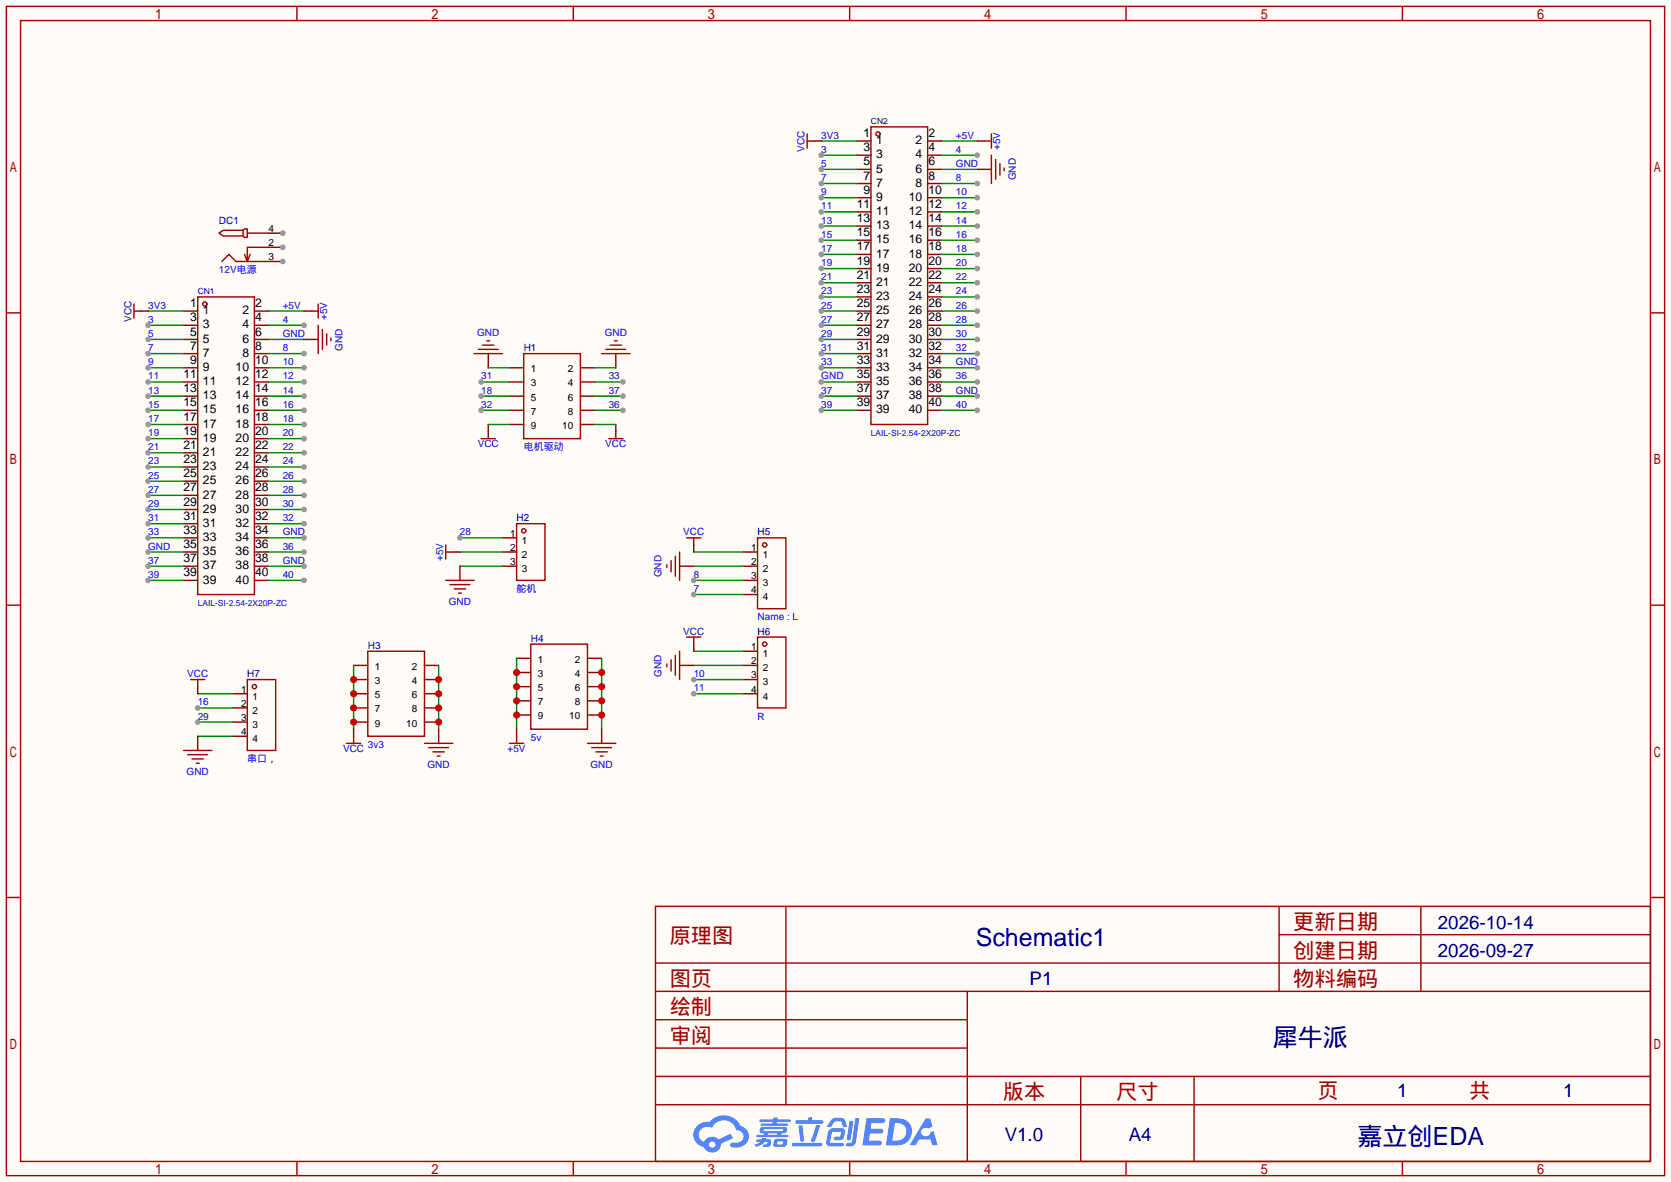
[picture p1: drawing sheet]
<svg xmlns="http://www.w3.org/2000/svg" width="299mm" height="212mm" viewBox="0 0 299 212" stroke-linecap="round" stroke-linejoin="round" font-family="sans-serif">
<path d="M0 0h299.5v211.8h-299.5z" fill="#fffcf7"/>
<g fill="none" stroke="#a10000" stroke-width=".25">
<path d="M1.1 1.1h297.2v209.6h-297.2zM3.7 3.7h292.1v204.5h-292.1zM53.2 1.1v2.6M102.7 1.1v2.6M152.3 1.1v2.6M201.8 1.1v2.6M251.3 1.1v2.6M1.1 56.1h2.6M295.8 56.1h2.5M1.1 108.5h2.6M295.8 108.5h2.5M1.1 160.8h2.6"/>
<path d="M117.5 162.4h178.3v45.8h-178.3zM117.5 177.7h178.3M117.5 172.6h178.3M140.8 162.4v35.6M173.4 177.7v30.5M229.2 162.4v15.3M229.2 167.5h66.6M254.6 162.4v15.3M295.8 160.8h2.5M117.5 182.8h55.9M117.5 198h178.3M117.5 192.9h178.3"/>
<path d="M117.5 187.8h55.9M193.7 192.9v15.3M214 192.9v15.3M53.2 208.2v2.5M102.7 208.2v2.5M152.3 208.2v2.5M201.8 208.2v2.5M251.3 208.2v2.5"/>
</g>
<g fill="#5487ff">
<path d="M155.3 200.4h2.1a.97 .97 0 0 1 1.3 .4 .53 .53 0 0 1-.7 .5h-1.8l-.2 1h1.9a.43 .43 0 0 1 .4 .5 .43 .43 0 0 1-.5 .3h-1.9l-.2 1.3h1.7a.45 .45 0 0 1 .6 .2 .45 .45 0 0 1-.2 .6l-3.2 .1z"/>
<path d="M165.9 200.5h.8l.4 1.4-.7 .4a.82 .82 0 0 0-1.2 .1 .82 .82 0 0 0 .1 1.1 .82 .82 0 0 0 1.2 0l.2-.5 .6-.3 .7 2.5h-.9l-.3-1h-2.1l-.6 1h-1.1z"/>
<path d="M152.2 200.9h.8l-.5 3.2a.36 .36 0 0 1-.4 .3 .36 .36 0 0 1-.3-.4z"/>
<path d="M153.3 200.4h.7l-.6 4.3a1.13 1.13 0 0 1-1.8 .6l.2-.4 .7-.1 .2-.2z"/>
<path d="M149 200.7l.6-.4h1a.77 .77 0 0 1 .9 .6l.3 .9-.2 .2h-.5l-.4-1h-.9a1.3 1.3 0 0 0-.8 .9l-.6 .1-.2-.2z"/>
<path d="M148.6 202.5l.5-.3h1.7a.66 .66 0 0 1 .6 .9l-.1 .4a.81 .81 0 0 1-.9 .9h-.7a.32 .32 0 0 1-.3-.4 .32 .32 0 0 1 .4-.3h.7l.3-.9-1.7 .1-.3 1.9h2.1a.32 .32 0 0 1 .4 .4 .32 .32 0 0 1-.4 .3l-2.3-.1-.5-.3v-.5z"/>
<path d="M142 204.8h5a.33 .33 0 0 1 .3 .4 .33 .33 0 0 1-.3 .3h-4.9l-.2-.2z"/>
<path d="M146.3 201.6h.7l-1 2.9a.36 .36 0 0 1-.4 .2 .36 .36 0 0 1-.3-.3z"/>
<path d="M143.1 201.7h.7l.3 2.6a.34 .34 0 0 1-.3 .3 .34 .34 0 0 1-.4-.2z"/>
<path d="M142.6 200.8h2.2l.1-.4 .1-.2h.6l-.1 .6h1.8a.32 .32 0 0 1 .3 .3 .32 .32 0 0 1-.4 .3h-4.5l-.1-.1z"/>
<path d="M135.6 204.2h.9l.1-.2 .7-.1-.1 .3h.9a.82 .82 0 0 1-.6 1.3h-.7v-.4l.7-.1v-.3h-.5l-.5 .4-1 .4-.2-.4 1-.4h-.8z"/>
<path d="M136.1 200.6h2.5v-.3h.8l-.1 .3h2.2l.2 .3-.2 .2h-2.3v.3h1.8l.2 .2-.2 .2h-4.5l-.2-.2 .1-.2h2l.1-.3h-2.3l-.1-.2z"/>
<path d="M159.5 200.4l-.7 4.9h1.6a2.47 2.47 0 0 0 2.9-1.7 2.47 2.47 0 0 0-1.4-3zM160.4 201.3a1.61 1.61 0 0 1 2 1.4 1.61 1.61 0 0 1-1.8 1.7h-.7z"/>
<path d="M136.3 202.2a.55 .55 0 0 0-.2 .7 .55 .55 0 0 0 .7 .2l.1 .3h-1.3v.4h5.5l.2-.2-.2-.2h-1.2l.2-.3a.7 .7 0 0 0 .8-.2 .7 .7 0 0 0 0-.9h-4.1zM136.9 202.4h3.3l.2 .1-.2 .2h-3.2l-.2-.1zM137.6 203.1h1.7l-.2 .3h-1.4z"/>
<path d="M138.8 204.3a1.05 1.05 0 0 0-.1 1.2 2.91 2.91 0 0 0 2.2-.2 .98 .98 0 0 0 0-1.2h-1.6zM139.4 204.6l.8-.1 .1 .1v.3l-.2 .2h-.8z"/>
<path d="M125 201.7a2.23 2.23 0 0 0-.7 2.3 2.23 2.23 0 0 0 1.8 1.6 1.58 1.58 0 0 0 1.8 .9 1.58 1.58 0 0 0 1.3-1.5l2.2-1-.5-.8-2.1 1a1.65 1.65 0 0 0-2.6 .5 1.45 1.45 0 0 1-.8-2 1.45 1.45 0 0 1 2-.7l.2 .1a2.3 2.3 0 0 1 2.3-1.3 2.3 2.3 0 0 1 2.1 1.7 1.12 1.12 0 0 1 1.2 1.1 1.12 1.12 0 0 1-1.1 1.2h-.7a.45 .45 0 0 0-.6 .3 .45 .45 0 0 0 .5 .6 2.26 2.26 0 0 0 2.9-2.5 2.04 2.04 0 0 0-1.5-1.4 3.3 3.3 0 0 0-5.5-.7l-1.2 .1zM127.1 205.2a.57 .57 0 0 1 1.1 0 .57 .57 0 0 1-1.1 0z"/>
</g>
<path d="M48.1 46.9h2.6" fill="none" stroke="#870000" stroke-width=".25"/>
<circle cx="50.7" cy="46.9" r=".51" fill="#999"/>
<path d="M48.1 41.8h2.6" fill="none" stroke="#870000" stroke-width=".25"/>
<circle cx="50.7" cy="41.8" r=".51" fill="#999"/>
<path d="M48.1 44.3h2.6" fill="none" stroke="#870000" stroke-width=".25"/>
<circle cx="50.7" cy="44.3" r=".51" fill="#999"/>
<path d="M39.2 41.8l.8-.5h3.6v1h-3.6zM39.8 46.9l1.2-1.3 1.3 1.3h5.8M43.6 41.3l.2-.3h.5v1.5h-.5l-.2-.2M44.3 41.8h3.8M44.8 45.6l-.5 1.3M48.1 44.3h-3.8v2.6l-.5-1.3M93.9 63.4h10.1v15.2h-10.1z" fill="none" stroke="#a10000" stroke-width=".25"/>
<path d="M91.3 65.9h2.6M91.3 68.5h2.6M91.3 71h2.6M91.3 73.5h2.6M91.3 76.1h2.6M104 65.9h2.6M104 68.5h2.6M104 71h2.6M104 73.5h2.6M104 76.1h2.6" fill="none" stroke="#870000" stroke-width=".25"/>
<path d="M86.2 68.5h5.1" fill="none" stroke="#008700" stroke-width=".25"/>
<circle cx="86.2" cy="68.5" r=".51" fill="#999"/>
<path d="M86.2 71h5.1" fill="none" stroke="#008700" stroke-width=".25"/>
<circle cx="86.2" cy="71" r=".51" fill="#999"/>
<path d="M86.2 73.5h5.1" fill="none" stroke="#008700" stroke-width=".25"/>
<circle cx="86.2" cy="73.5" r=".51" fill="#999"/>
<path d="M106.6 73.5h5" fill="none" stroke="#008700" stroke-width=".25"/>
<circle cx="111.6" cy="73.5" r=".51" fill="#999"/>
<path d="M106.6 71h5" fill="none" stroke="#008700" stroke-width=".25"/>
<circle cx="111.6" cy="71" r=".51" fill="#999"/>
<path d="M106.6 68.5h5" fill="none" stroke="#008700" stroke-width=".25"/>
<circle cx="111.6" cy="68.5" r=".51" fill="#999"/>
<path d="M87.5 63.4v2.5M87.5 76.1v1.2M110.4 63.4v2.5M110.4 76.1v1.2M90 96.4h2.6M90 98.9h2.6M90 101.5h2.6" fill="none" stroke="#870000" stroke-width=".25"/>
<g fill="none" stroke="#a10000" stroke-width=".25">
<path d="M85 63.4h5M85.7 62.6h3.6M86.2 78.6h2.6M86.5 61.8h2M87.2 61.1h.6M87.5 77.3v1.3M107.8 63.4h5.1M108.6 62.6h3.5M109.1 78.6h2.5M109.3 61.8h2.1M110.1 61.1h.5M110.4 77.3v1.3"/>
<path d="M92.6 93.9h5.1v10.1h-5.1z"/>
<circle cx="93.9" cy="95.1" r=".38"/>
</g>
<path d="M87.5 65.9h3.8M87.5 76.1h3.8M106.6 65.9h3.8M106.6 76.1h3.8M82.4 96.4h7.6" fill="none" stroke="#008700" stroke-width=".25"/>
<circle cx="82.4" cy="96.4" r=".51" fill="#999"/>
<path d="M82.4 98.9h7.6M78.6 119.3v11.4M82.4 101.5h7.6" fill="none" stroke="#008700" stroke-width=".25"/>
<path d="M81.2 98.9h1.2M63.4 119.3h2.5M76.1 119.3h2.5M82.4 101.5v2.5M63.4 121.8h2.5M63.4 124.3h2.5M63.4 126.9h2.5M63.4 129.4h2.5M76.1 121.8h2.5M76.1 124.3h2.5M76.1 126.9h2.5M76.1 129.4h2.5" fill="none" stroke="#870000" stroke-width=".25"/>
<path d="M79.9 97.7v2.5M79.9 98.9h1.3M65.9 116.7h10.2v15.3h-10.2zM79.9 104h5.1M80.6 104.8h3.6M81.4 105.5h2M82.2 106.3h.5" fill="none" stroke="#a10000" stroke-width=".25"/>
<g fill="#c00">
<circle cx="78.6" cy="121.8" r=".63"/>
<circle cx="78.6" cy="124.3" r=".63"/>
<circle cx="78.6" cy="126.9" r=".63"/>
<circle cx="78.6" cy="129.4" r=".63"/>
</g>
<path d="M63.4 119.3v11.4" fill="none" stroke="#008700" stroke-width=".25"/>
<g fill="#c00">
<circle cx="63.4" cy="121.8" r=".63"/>
<circle cx="63.4" cy="124.3" r=".63"/>
<circle cx="63.4" cy="126.9" r=".63"/>
<circle cx="63.4" cy="129.4" r=".63"/>
</g>
<path d="M92.6 118h2.5M105.3 118h2.5M63.4 130.7v1.3M78.6 130.7v2.5M92.6 120.5h2.5M92.6 123.1h2.5M92.6 125.6h2.5M92.6 128.1h2.5M105.3 120.5h2.5M105.3 123.1h2.5M105.3 125.6h2.5M105.3 128.1h2.5" fill="none" stroke="#870000" stroke-width=".25"/>
<path d="M95.1 115.4h10.2v15.3h-10.2zM62.1 133.2h2.5M63.4 132v1.2M76.1 133.2h5.1M76.8 134h3.6M77.6 134.7h2M78.4 135.5h.5" fill="none" stroke="#a10000" stroke-width=".25"/>
<path d="M107.8 118v12.7" fill="none" stroke="#008700" stroke-width=".25"/>
<g fill="#c00">
<circle cx="107.8" cy="120.5" r=".63"/>
<circle cx="107.8" cy="123.1" r=".63"/>
<circle cx="107.8" cy="125.6" r=".63"/>
<circle cx="107.8" cy="128.1" r=".63"/>
</g>
<path d="M92.6 118v12.7" fill="none" stroke="#008700" stroke-width=".25"/>
<g fill="#c00">
<circle cx="92.6" cy="120.5" r=".63"/>
<circle cx="92.6" cy="123.1" r=".63"/>
<circle cx="92.6" cy="125.6" r=".63"/>
<circle cx="92.6" cy="128.1" r=".63"/>
</g>
<path d="M133.2 98.9h2.6M133.2 101.5h2.6M133.2 104h2.6M133.2 106.6h2.6M133.2 116.7h2.6M133.2 119.3h2.6M92.6 130.7v1.3M107.8 130.7v2.5M133.2 121.8h2.6M133.2 124.3h2.6" fill="none" stroke="#870000" stroke-width=".25"/>
<g fill="none" stroke="#a10000" stroke-width=".25">
<path d="M135.8 96.4h5v12.7h-5zM135.8 114.2h5v12.7h-5zM91.3 133.2h2.6M92.6 132v1.2M105.3 133.2h5.1M106 134h3.6M106.8 134.7h2M107.6 135.5h.5"/>
<circle cx="137" cy="97.7" r=".38"/>
<circle cx="137" cy="115.4" r=".38"/>
</g>
<path d="M124.3 98.9h8.9M124.3 116.7h8.9M124.3 119.3h8.9M124.3 101.5h8.9M124.3 121.8h8.9" fill="none" stroke="#008700" stroke-width=".25"/>
<circle cx="124.3" cy="121.8" r=".51" fill="#999"/>
<path d="M124.3 104h8.9" fill="none" stroke="#008700" stroke-width=".25"/>
<circle cx="124.3" cy="104" r=".51" fill="#999"/>
<path d="M124.3 124.3h8.9" fill="none" stroke="#008700" stroke-width=".25"/>
<circle cx="124.3" cy="124.3" r=".51" fill="#999"/>
<path d="M124.3 106.6h8.9" fill="none" stroke="#008700" stroke-width=".25"/>
<circle cx="124.3" cy="106.6" r=".51" fill="#999"/>
<path d="M124.3 97.7v1.2M121.8 119.3h2.5M121.8 101.5h2.5M124.3 115.4v1.3M41.8 124.3h2.5M41.8 126.9h2.5M41.8 129.4h2.5M41.8 132h2.5" fill="none" stroke="#870000" stroke-width=".25"/>
<g fill="none" stroke="#a10000" stroke-width=".25">
<path d="M121 99.7v3.6M121.8 98.9v5.1M123.1 96.4h2.5M124.3 96.4v1.3M119.5 101.2v.5M119.5 119v.5M120.3 100.5v2M120.3 118.2v2.1M121 117.5v3.5M121.8 116.7v5.1M123.1 114.2h2.5M124.3 114.2v1.2"/>
<path d="M44.3 121.8h5.1v12.7h-5.1z"/>
<circle cx="45.6" cy="123.1" r=".38"/>
</g>
<path d="M35.4 124.3h6.4M35.4 126.9h6.4" fill="none" stroke="#008700" stroke-width=".25"/>
<circle cx="35.4" cy="126.9" r=".51" fill="#999"/>
<path d="M35.4 129.4h6.4" fill="none" stroke="#008700" stroke-width=".25"/>
<circle cx="35.4" cy="129.4" r=".51" fill="#999"/>
<path d="M147.2 25.3h6.3M147.2 27.8h6.3M26.5 55.8h6.4M35.4 132h6.4" fill="none" stroke="#008700" stroke-width=".25"/>
<g fill="none" stroke="#870000" stroke-width=".25">
<path d="M153.5 25.3h2.6M153.5 27.8h2.6M153.5 30.4h2.6M153.5 32.9h2.6M153.5 35.4h2.6M153.5 38h2.6M166.2 25.3h2.6M166.2 27.8h2.6M166.2 30.4h2.6M166.2 32.9h2.6M166.2 35.4h2.6M166.2 38h2.6"/>
<path d="M32.9 55.8h2.5M32.9 58.3h2.5M45.6 55.8h2.5M45.6 58.3h2.5M153.5 55.8h2.6M153.5 58.3h2.6M153.5 40.5h2.6M153.5 43.1h2.6M153.5 45.6h2.6M153.5 53.2h2.6M153.5 48.1h2.6M153.5 50.7h2.6"/>
<path d="M166.2 55.8h2.6M166.2 58.3h2.6M166.2 40.5h2.6M166.2 43.1h2.6M166.2 45.6h2.6M166.2 53.2h2.6M166.2 48.1h2.6M166.2 50.7h2.6M32.9 60.8h2.5M32.9 63.4h2.5M32.9 65.9h2.5M32.9 68.5h2.5"/>
<path d="M32.9 71h2.5M32.9 73.5h2.5M32.9 76.1h2.5M32.9 78.6h2.5M45.6 60.8h2.5M45.6 63.4h2.5M45.6 65.9h2.5M45.6 68.5h2.5M45.6 71h2.5M45.6 73.5h2.5M45.6 76.1h2.5M45.6 78.6h2.5"/>
<path d="M153.5 60.8h2.6M153.5 63.4h2.6M153.5 65.9h2.6M153.5 68.5h2.6M153.5 71h2.6M153.5 73.5h2.6M166.2 60.8h2.6M166.2 63.4h2.6M166.2 65.9h2.6M166.2 68.5h2.6M166.2 71h2.6M166.2 73.5h2.6"/>
<path d="M32.9 98.9h2.5M32.9 96.4h2.5M32.9 93.9h2.5M32.9 91.3h2.5M32.9 88.8h2.5M32.9 86.2h2.5M32.9 83.7h2.5M32.9 81.2h2.5M45.6 98.9h2.5M45.6 96.4h2.5M45.6 93.9h2.5M45.6 91.3h2.5"/>
<path d="M45.6 88.8h2.5M45.6 86.2h2.5M45.6 83.7h2.5M45.6 81.2h2.5M32.9 104h2.5M32.9 101.5h2.5M45.6 104h2.5M45.6 101.5h2.5M35.4 123.1v1.2M35.4 132v2.5"/>
</g>
<g fill="none" stroke="#a10000" stroke-width=".25">
<path d="M156.1 22.7h10.1v53.4h-10.1zM35.4 53.2h10.2v53.4h-10.2zM32.9 134.5h5.1M33.7 135.3h3.5M34.2 121.8h2.5M34.4 136h2M35.2 136.8h.5M35.4 121.8v1.3"/>
<circle cx="157.4" cy="24" r=".38"/>
<circle cx="36.7" cy="54.5" r=".38"/>
</g>
<circle cx="147.2" cy="27.8" r=".51" fill="#999"/>
<path d="M26.5 58.3h6.4" fill="none" stroke="#008700" stroke-width=".25"/>
<circle cx="26.5" cy="58.3" r=".51" fill="#999"/>
<path d="M147.2 30.4h6.3" fill="none" stroke="#008700" stroke-width=".25"/>
<circle cx="147.2" cy="30.4" r=".51" fill="#999"/>
<path d="M26.5 60.8h6.4" fill="none" stroke="#008700" stroke-width=".25"/>
<circle cx="26.5" cy="60.8" r=".51" fill="#999"/>
<path d="M26.5 63.4h6.4" fill="none" stroke="#008700" stroke-width=".25"/>
<circle cx="26.5" cy="63.4" r=".51" fill="#999"/>
<path d="M147.2 32.9h6.3" fill="none" stroke="#008700" stroke-width=".25"/>
<circle cx="147.2" cy="32.9" r=".51" fill="#999"/>
<path d="M26.5 65.9h6.4" fill="none" stroke="#008700" stroke-width=".25"/>
<circle cx="26.5" cy="65.9" r=".51" fill="#999"/>
<path d="M147.2 35.4h6.3" fill="none" stroke="#008700" stroke-width=".25"/>
<circle cx="147.2" cy="35.4" r=".51" fill="#999"/>
<path d="M26.5 68.5h6.4" fill="none" stroke="#008700" stroke-width=".25"/>
<circle cx="26.5" cy="68.5" r=".51" fill="#999"/>
<path d="M147.2 38h6.3" fill="none" stroke="#008700" stroke-width=".25"/>
<circle cx="147.2" cy="38" r=".51" fill="#999"/>
<path d="M147.2 40.5h6.3" fill="none" stroke="#008700" stroke-width=".25"/>
<circle cx="147.2" cy="40.5" r=".51" fill="#999"/>
<path d="M26.5 71h6.4" fill="none" stroke="#008700" stroke-width=".25"/>
<circle cx="26.5" cy="71" r=".51" fill="#999"/>
<path d="M147.2 43.1h6.3" fill="none" stroke="#008700" stroke-width=".25"/>
<circle cx="147.2" cy="43.1" r=".51" fill="#999"/>
<path d="M26.5 73.5h6.4" fill="none" stroke="#008700" stroke-width=".25"/>
<circle cx="26.5" cy="73.5" r=".51" fill="#999"/>
<path d="M26.5 76.1h6.4" fill="none" stroke="#008700" stroke-width=".25"/>
<circle cx="26.5" cy="76.1" r=".51" fill="#999"/>
<path d="M147.2 45.6h6.3" fill="none" stroke="#008700" stroke-width=".25"/>
<circle cx="147.2" cy="45.6" r=".51" fill="#999"/>
<path d="M26.5 78.6h6.4" fill="none" stroke="#008700" stroke-width=".25"/>
<circle cx="26.5" cy="78.6" r=".51" fill="#999"/>
<path d="M147.2 48.1h6.3" fill="none" stroke="#008700" stroke-width=".25"/>
<circle cx="147.2" cy="48.1" r=".51" fill="#999"/>
<path d="M26.5 81.2h6.4" fill="none" stroke="#008700" stroke-width=".25"/>
<circle cx="26.5" cy="81.2" r=".51" fill="#999"/>
<path d="M147.2 50.7h6.3" fill="none" stroke="#008700" stroke-width=".25"/>
<circle cx="147.2" cy="50.7" r=".51" fill="#999"/>
<path d="M26.5 83.7h6.4" fill="none" stroke="#008700" stroke-width=".25"/>
<circle cx="26.5" cy="83.7" r=".51" fill="#999"/>
<path d="M147.2 53.2h6.3" fill="none" stroke="#008700" stroke-width=".25"/>
<circle cx="147.2" cy="53.2" r=".51" fill="#999"/>
<path d="M26.5 86.2h6.4" fill="none" stroke="#008700" stroke-width=".25"/>
<circle cx="26.5" cy="86.2" r=".51" fill="#999"/>
<path d="M147.2 55.8h6.3" fill="none" stroke="#008700" stroke-width=".25"/>
<circle cx="147.2" cy="55.8" r=".51" fill="#999"/>
<path d="M26.5 88.8h6.4" fill="none" stroke="#008700" stroke-width=".25"/>
<circle cx="26.5" cy="88.8" r=".51" fill="#999"/>
<path d="M147.2 58.3h6.3" fill="none" stroke="#008700" stroke-width=".25"/>
<circle cx="147.2" cy="58.3" r=".51" fill="#999"/>
<path d="M26.5 91.3h6.4" fill="none" stroke="#008700" stroke-width=".25"/>
<circle cx="26.5" cy="91.3" r=".51" fill="#999"/>
<path d="M147.2 60.8h6.3" fill="none" stroke="#008700" stroke-width=".25"/>
<circle cx="147.2" cy="60.8" r=".51" fill="#999"/>
<path d="M147.2 63.4h6.3" fill="none" stroke="#008700" stroke-width=".25"/>
<circle cx="147.2" cy="63.4" r=".51" fill="#999"/>
<path d="M26.5 93.9h6.4" fill="none" stroke="#008700" stroke-width=".25"/>
<circle cx="26.5" cy="93.9" r=".51" fill="#999"/>
<path d="M147.2 65.9h6.3" fill="none" stroke="#008700" stroke-width=".25"/>
<circle cx="147.2" cy="65.9" r=".51" fill="#999"/>
<path d="M26.5 96.4h6.4" fill="none" stroke="#008700" stroke-width=".25"/>
<circle cx="26.5" cy="96.4" r=".51" fill="#999"/>
<path d="M147.2 68.5h6.3" fill="none" stroke="#008700" stroke-width=".25"/>
<circle cx="147.2" cy="68.5" r=".51" fill="#999"/>
<path d="M26.5 98.9h6.4" fill="none" stroke="#008700" stroke-width=".25"/>
<circle cx="26.5" cy="98.9" r=".51" fill="#999"/>
<path d="M147.2 71h6.3" fill="none" stroke="#008700" stroke-width=".25"/>
<circle cx="147.2" cy="71" r=".51" fill="#999"/>
<path d="M26.5 101.5h6.4" fill="none" stroke="#008700" stroke-width=".25"/>
<circle cx="26.5" cy="101.5" r=".51" fill="#999"/>
<path d="M147.2 73.5h6.3" fill="none" stroke="#008700" stroke-width=".25"/>
<circle cx="147.2" cy="73.5" r=".51" fill="#999"/>
<path d="M26.5 104h6.4" fill="none" stroke="#008700" stroke-width=".25"/>
<circle cx="26.5" cy="104" r=".51" fill="#999"/>
<path d="M168.8 73.5h6.3" fill="none" stroke="#008700" stroke-width=".25"/>
<circle cx="175.1" cy="73.5" r=".51" fill="#999"/>
<path d="M48.1 104h6.4" fill="none" stroke="#008700" stroke-width=".25"/>
<circle cx="54.5" cy="104" r=".51" fill="#999"/>
<path d="M168.8 71h6.3" fill="none" stroke="#008700" stroke-width=".25"/>
<circle cx="175.1" cy="71" r=".51" fill="#999"/>
<path d="M48.1 101.5h6.4" fill="none" stroke="#008700" stroke-width=".25"/>
<circle cx="54.5" cy="101.5" r=".51" fill="#999"/>
<path d="M168.8 68.5h6.3" fill="none" stroke="#008700" stroke-width=".25"/>
<circle cx="175.1" cy="68.5" r=".51" fill="#999"/>
<path d="M48.1 98.9h6.4" fill="none" stroke="#008700" stroke-width=".25"/>
<circle cx="54.5" cy="98.9" r=".51" fill="#999"/>
<path d="M168.8 65.9h6.3" fill="none" stroke="#008700" stroke-width=".25"/>
<circle cx="175.1" cy="65.9" r=".51" fill="#999"/>
<path d="M48.1 96.4h6.4" fill="none" stroke="#008700" stroke-width=".25"/>
<circle cx="54.5" cy="96.4" r=".51" fill="#999"/>
<path d="M168.8 63.4h6.3" fill="none" stroke="#008700" stroke-width=".25"/>
<circle cx="175.1" cy="63.4" r=".51" fill="#999"/>
<path d="M48.1 93.9h6.4" fill="none" stroke="#008700" stroke-width=".25"/>
<circle cx="54.5" cy="93.9" r=".51" fill="#999"/>
<path d="M168.8 60.8h6.3" fill="none" stroke="#008700" stroke-width=".25"/>
<circle cx="175.1" cy="60.8" r=".51" fill="#999"/>
<path d="M48.1 91.3h6.4" fill="none" stroke="#008700" stroke-width=".25"/>
<circle cx="54.5" cy="91.3" r=".51" fill="#999"/>
<path d="M168.8 58.3h6.3" fill="none" stroke="#008700" stroke-width=".25"/>
<circle cx="175.1" cy="58.3" r=".51" fill="#999"/>
<path d="M48.1 88.8h6.4" fill="none" stroke="#008700" stroke-width=".25"/>
<circle cx="54.5" cy="88.8" r=".51" fill="#999"/>
<path d="M168.8 55.8h6.3" fill="none" stroke="#008700" stroke-width=".25"/>
<circle cx="175.1" cy="55.8" r=".51" fill="#999"/>
<path d="M48.1 86.2h6.4" fill="none" stroke="#008700" stroke-width=".25"/>
<circle cx="54.5" cy="86.2" r=".51" fill="#999"/>
<path d="M168.8 53.2h6.3" fill="none" stroke="#008700" stroke-width=".25"/>
<circle cx="175.1" cy="53.2" r=".51" fill="#999"/>
<path d="M48.1 83.7h6.4" fill="none" stroke="#008700" stroke-width=".25"/>
<circle cx="54.5" cy="83.7" r=".51" fill="#999"/>
<path d="M168.8 50.7h6.3" fill="none" stroke="#008700" stroke-width=".25"/>
<circle cx="175.1" cy="50.7" r=".51" fill="#999"/>
<path d="M48.1 81.2h6.4" fill="none" stroke="#008700" stroke-width=".25"/>
<circle cx="54.5" cy="81.2" r=".51" fill="#999"/>
<path d="M168.8 48.1h6.3" fill="none" stroke="#008700" stroke-width=".25"/>
<circle cx="175.1" cy="48.1" r=".51" fill="#999"/>
<path d="M48.1 78.6h6.4" fill="none" stroke="#008700" stroke-width=".25"/>
<circle cx="54.5" cy="78.6" r=".51" fill="#999"/>
<path d="M168.8 45.6h6.3" fill="none" stroke="#008700" stroke-width=".25"/>
<circle cx="175.1" cy="45.6" r=".51" fill="#999"/>
<path d="M48.1 76.1h6.4" fill="none" stroke="#008700" stroke-width=".25"/>
<circle cx="54.5" cy="76.1" r=".51" fill="#999"/>
<path d="M168.8 43.1h6.3" fill="none" stroke="#008700" stroke-width=".25"/>
<circle cx="175.1" cy="43.1" r=".51" fill="#999"/>
<path d="M48.1 73.5h6.4" fill="none" stroke="#008700" stroke-width=".25"/>
<circle cx="54.5" cy="73.5" r=".51" fill="#999"/>
<path d="M168.8 40.5h6.3" fill="none" stroke="#008700" stroke-width=".25"/>
<circle cx="175.1" cy="40.5" r=".51" fill="#999"/>
<path d="M48.1 71h6.4" fill="none" stroke="#008700" stroke-width=".25"/>
<circle cx="54.5" cy="71" r=".51" fill="#999"/>
<path d="M168.8 38h6.3" fill="none" stroke="#008700" stroke-width=".25"/>
<circle cx="175.1" cy="38" r=".51" fill="#999"/>
<path d="M48.1 68.5h6.4" fill="none" stroke="#008700" stroke-width=".25"/>
<circle cx="54.5" cy="68.5" r=".51" fill="#999"/>
<path d="M168.8 35.4h6.3" fill="none" stroke="#008700" stroke-width=".25"/>
<circle cx="175.1" cy="35.4" r=".51" fill="#999"/>
<path d="M48.1 65.9h6.4" fill="none" stroke="#008700" stroke-width=".25"/>
<circle cx="54.5" cy="65.9" r=".51" fill="#999"/>
<path d="M168.8 32.9h6.3" fill="none" stroke="#008700" stroke-width=".25"/>
<circle cx="175.1" cy="32.9" r=".51" fill="#999"/>
<path d="M48.1 63.4h6.4" fill="none" stroke="#008700" stroke-width=".25"/>
<circle cx="54.5" cy="63.4" r=".51" fill="#999"/>
<path d="M168.8 30.4h6.3M168.8 27.8h6.3M48.1 60.8h6.4" fill="none" stroke="#008700" stroke-width=".25"/>
<circle cx="175.1" cy="27.8" r=".51" fill="#999"/>
<path d="M48.1 58.3h6.4" fill="none" stroke="#008700" stroke-width=".25"/>
<circle cx="54.5" cy="58.3" r=".51" fill="#999"/>
<path d="M168.8 25.3h6.3M48.1 55.8h6.4" fill="none" stroke="#008700" stroke-width=".25"/>
<path d="M145.9 25.3h1.3M175.1 25.3h1.3M175.1 30.4h2.6M25.3 55.8h1.2M54.5 55.8h1.3M54.5 60.8h2.5" fill="none" stroke="#870000" stroke-width=".25"/>
<g fill="none" stroke="#a10000" stroke-width=".25">
<path d="M144.7 24v2.5M144.7 25.3h1.2M176.4 25.3h1.3M177.7 24v2.5M177.7 27.8v5.1M178.4 28.6v3.5M179.2 29.3v2.1M180 30.1v.5M24 54.5v2.5M24 55.8h1.3M55.8 55.8h1.2M57 54.5v2.5"/>
<path d="M57 58.3v5.1M57.8 59.1v3.5M58.5 59.8v2M59.3 60.6v.5"/>
</g>
<g font-size="4.5" fill="#000080">
<text x="174.9" y="169.6">Schematic1</text>
<text x="228.1" y="187.4">犀牛派</text>
<text x="243.3" y="205.2">嘉立创EDA</text>
</g>
<g font-size="3.8" fill="#a00000">
<text x="231.8" y="166.5">更新日期</text>
<text x="120" y="169.1">原理图</text>
<text x="231.8" y="171.6">创建日期</text>
<text x="120" y="176.7">图页</text>
<text x="231.8" y="176.7">物料编码</text>
<text x="120" y="181.8">绘制</text>
<text x="120" y="186.9">审阅</text>
<text x="179.7" y="197">版本</text>
<text x="200" y="197">尺寸</text>
<text x="236.1" y="196.8">页</text>
<text x="263.3" y="196.8">共</text>
</g>
<g font-size="3.4" fill="#000080">
<text x="257.7" y="166.4">2026-10-14</text>
<text x="257.7" y="171.5">2026-09-27</text>
<text x="184.5" y="176.6">P1</text>
<text x="250.4" y="196.7">1</text>
<text x="280.1" y="196.7">1</text>
<text x="180.1" y="204.5">V1.0</text>
<text x="202.3" y="204.5">A4</text>
</g>
<g font-size="2.2">
<text x="154.7" y="24.6">1</text>
<text x="154.7" y="27.1">3</text>
<text x="154.7" y="29.7">5</text>
<text x="157" y="25.8">1</text>
<text x="157" y="28.4">3</text>
<text x="164.1" y="28.4">4</text>
<text x="164.1" y="25.8">2</text>
<text x="166.4" y="29.7">6</text>
<text x="166.4" y="27.1">4</text>
<text x="166.4" y="24.6">2</text>
<text x="154.7" y="32.2">7</text>
<text x="154.7" y="34.7">9</text>
<text x="157" y="30.9">5</text>
<text x="157" y="33.5">7</text>
<text x="164.1" y="33.5">8</text>
<text x="164.1" y="30.9">6</text>
<text x="166.4" y="34.7">10</text>
<text x="166.4" y="32.2">8</text>
<text x="153.5" y="37.3">11</text>
<text x="153.5" y="39.8">13</text>
<text x="157" y="36">9</text>
<text x="157" y="38.5">11</text>
<text x="157" y="41.1">13</text>
<text x="162.9" y="41.1">14</text>
<text x="162.9" y="38.5">12</text>
<text x="162.9" y="36">10</text>
<text x="166.4" y="39.8">14</text>
<text x="166.4" y="37.3">12</text>
<text x="153.5" y="42.4">15</text>
<text x="153.5" y="44.9">17</text>
<text x="153.5" y="47.4">19</text>
<text x="157" y="43.6">15</text>
<text x="157" y="46.2">17</text>
<text x="162.9" y="46.2">18</text>
<text x="162.9" y="43.6">16</text>
<text x="166.4" y="47.4">20</text>
<text x="166.4" y="44.9">18</text>
<text x="166.4" y="42.4">16</text>
<text x="153.5" y="50">21</text>
<text x="153.5" y="52.5">23</text>
<text x="157" y="48.7">19</text>
<text x="157" y="51.2">21</text>
<text x="157" y="53.8">23</text>
<text x="162.9" y="53.8">24</text>
<text x="162.9" y="51.2">22</text>
<text x="162.9" y="48.7">20</text>
<text x="166.4" y="52.5">24</text>
<text x="166.4" y="50">22</text>
<text x="34.1" y="55.1">1</text>
<text x="34.1" y="57.6">3</text>
<text x="36.4" y="56.3">1</text>
<text x="36.4" y="58.9">3</text>
<text x="43.4" y="58.9">4</text>
<text x="43.4" y="56.3">2</text>
<text x="45.7" y="57.6">4</text>
<text x="45.7" y="55.1">2</text>
<text x="153.5" y="55.1">25</text>
<text x="153.5" y="57.6">27</text>
<text x="157" y="56.3">25</text>
<text x="157" y="58.9">27</text>
<text x="162.9" y="58.9">28</text>
<text x="162.9" y="56.3">26</text>
<text x="166.4" y="57.6">28</text>
<text x="166.4" y="55.1">26</text>
<text x="34.1" y="60.1">5</text>
<text x="34.1" y="62.7">7</text>
<text x="34.1" y="65.2">9</text>
<text x="36.4" y="61.4">5</text>
<text x="36.4" y="63.9">7</text>
<text x="43.4" y="63.9">8</text>
<text x="43.4" y="61.4">6</text>
<text x="45.7" y="65.2">10</text>
<text x="45.7" y="62.7">8</text>
<text x="45.7" y="60.1">6</text>
<text x="153.5" y="60.1">29</text>
<text x="153.5" y="62.7">31</text>
<text x="153.5" y="65.2">33</text>
<text x="157" y="61.4">29</text>
<text x="157" y="63.9">31</text>
<text x="162.9" y="63.9">32</text>
<text x="162.9" y="61.4">30</text>
<text x="166.4" y="65.2">34</text>
<text x="166.4" y="62.7">32</text>
<text x="166.4" y="60.1">30</text>
<text x="32.9" y="67.8">11</text>
<text x="32.9" y="70.3">13</text>
<text x="36.4" y="66.5">9</text>
<text x="36.4" y="69">11</text>
<text x="36.4" y="71.6">13</text>
<text x="42.2" y="71.6">14</text>
<text x="42.2" y="69">12</text>
<text x="42.2" y="66.5">10</text>
<text x="45.7" y="70.3">14</text>
<text x="45.7" y="67.8">12</text>
<text x="153.5" y="67.8">35</text>
<text x="153.5" y="70.3">37</text>
<text x="157" y="66.5">33</text>
<text x="157" y="69">35</text>
<text x="157" y="71.6">37</text>
<text x="162.9" y="71.6">38</text>
<text x="162.9" y="69">36</text>
<text x="162.9" y="66.5">34</text>
<text x="166.4" y="70.3">38</text>
<text x="166.4" y="67.8">36</text>
<text x="32.9" y="72.8">15</text>
<text x="32.9" y="75.4">17</text>
<text x="32.9" y="77.9">19</text>
<text x="36.4" y="74.1">15</text>
<text x="36.4" y="76.6">17</text>
<text x="42.2" y="76.6">18</text>
<text x="42.2" y="74.1">16</text>
<text x="45.7" y="77.9">20</text>
<text x="45.7" y="75.4">18</text>
<text x="45.7" y="72.8">16</text>
<text x="153.5" y="72.8">39</text>
<text x="157" y="74.1">39</text>
<text x="162.9" y="74.1">40</text>
<text x="166.4" y="72.8">40</text>
<text x="32.9" y="80.5">21</text>
<text x="32.9" y="83">23</text>
<text x="36.4" y="79.2">19</text>
<text x="36.4" y="81.7">21</text>
<text x="42.2" y="81.7">22</text>
<text x="42.2" y="79.2">20</text>
<text x="45.7" y="83">24</text>
<text x="45.7" y="80.5">22</text>
<text x="32.9" y="85.5">25</text>
<text x="32.9" y="88.1">27</text>
<text x="36.4" y="84.3">23</text>
<text x="36.4" y="86.8">25</text>
<text x="36.4" y="89.3">27</text>
<text x="42.2" y="89.3">28</text>
<text x="42.2" y="86.8">26</text>
<text x="42.2" y="84.3">24</text>
<text x="45.7" y="88.1">28</text>
<text x="45.7" y="85.5">26</text>
<text x="32.9" y="90.6">29</text>
<text x="32.9" y="93.2">31</text>
<text x="32.9" y="95.7">33</text>
<text x="36.4" y="91.9">29</text>
<text x="36.4" y="94.4">31</text>
<text x="42.2" y="94.4">32</text>
<text x="42.2" y="91.9">30</text>
<text x="45.7" y="95.7">34</text>
<text x="45.7" y="93.2">32</text>
<text x="45.7" y="90.6">30</text>
<text x="32.9" y="98.2">35</text>
<text x="32.9" y="100.8">37</text>
<text x="36.4" y="97">33</text>
<text x="36.4" y="99.5">35</text>
<text x="42.2" y="99.5">36</text>
<text x="42.2" y="97">34</text>
<text x="45.7" y="100.8">38</text>
<text x="45.7" y="98.2">36</text>
<text x="32.9" y="103.3">39</text>
<text x="36.4" y="102">37</text>
<text x="36.4" y="104.6">39</text>
<text x="42.2" y="104.6">40</text>
<text x="42.2" y="102">38</text>
<text x="45.7" y="103.3">40</text>
</g>
<g font-size="1.8" fill="#00f">
<text x="144.2" y="27.2" transform="rotate(-90 144.2 27.2)">VCC</text>
<text x="147.2" y="24.8">3V3</text>
<text x="147.2" y="27.4">3</text>
<text x="147.2" y="29.9">5</text>
<text x="171.3" y="29.9">GND</text>
<text x="171.3" y="27.4">4</text>
<text x="171.3" y="24.8">+5V</text>
<text x="179.3" y="26.9" transform="rotate(-90 179.3 26.9)">+5V</text>
<text x="147.2" y="32.4">7</text>
<text x="147.2" y="35">9</text>
<text x="171.3" y="35">10</text>
<text x="171.3" y="32.4">8</text>
<text x="182.1" y="32.3" transform="rotate(-90 182.1 32.3)">GND</text>
<text x="147.2" y="37.5">11</text>
<text x="147.2" y="40.1">13</text>
<text x="171.3" y="40.1">14</text>
<text x="171.3" y="37.5">12</text>
<text x="147.2" y="42.6">15</text>
<text x="147.2" y="45.1">17</text>
<text x="147.2" y="47.7">19</text>
<text x="171.3" y="47.7">20</text>
<text x="171.3" y="45.1">18</text>
<text x="171.3" y="42.6">16</text>
<text x="39.2" y="49">12V电源</text>
<text x="147.2" y="50.2">21</text>
<text x="147.2" y="52.8">23</text>
<text x="171.3" y="52.8">24</text>
<text x="171.3" y="50.2">22</text>
<text x="23.6" y="57.6" transform="rotate(-90 23.6 57.6)">VCC</text>
<text x="26.5" y="55.3">3V3</text>
<text x="26.5" y="57.8">3</text>
<text x="50.7" y="57.8">4</text>
<text x="50.7" y="55.3">+5V</text>
<text x="58.6" y="57.4" transform="rotate(-90 58.6 57.4)">+5V</text>
<text x="147.2" y="55.3">25</text>
<text x="147.2" y="57.8">27</text>
<text x="171.3" y="57.8">28</text>
<text x="171.3" y="55.3">26</text>
<text x="26.5" y="60.4">5</text>
<text x="26.5" y="62.9">7</text>
<text x="26.5" y="65.5">9</text>
<text x="50.7" y="65.5">10</text>
<text x="50.7" y="62.9">8</text>
<text x="50.7" y="60.4">GND</text>
<text x="61.4" y="62.8" transform="rotate(-90 61.4 62.8)">GND</text>
<text x="85.5" y="60.1">GND</text>
<text x="108.4" y="60.1">GND</text>
<text x="147.2" y="60.4">29</text>
<text x="147.2" y="62.9">31</text>
<text x="147.2" y="65.5">33</text>
<text x="171.3" y="65.5">GND</text>
<text x="171.3" y="62.9">32</text>
<text x="171.3" y="60.4">30</text>
<text x="26.5" y="68">11</text>
<text x="26.5" y="70.5">13</text>
<text x="50.7" y="70.5">14</text>
<text x="50.7" y="68">12</text>
<text x="86.2" y="68">31</text>
<text x="86.2" y="70.5">18</text>
<text x="109.1" y="70.5">37</text>
<text x="109.1" y="68">33</text>
<text x="147.2" y="68">GND</text>
<text x="147.2" y="70.5">37</text>
<text x="171.3" y="70.5">GND</text>
<text x="171.3" y="68">36</text>
<text x="26.5" y="73.1">15</text>
<text x="26.5" y="75.6">17</text>
<text x="50.7" y="75.6">18</text>
<text x="50.7" y="73.1">16</text>
<text x="86.2" y="73.1">32</text>
<text x="109.1" y="73.1">36</text>
<text x="147.2" y="73.1">39</text>
<text x="171.3" y="73.1">40</text>
<text x="26.5" y="78.2">19</text>
<text x="26.5" y="80.7">21</text>
<text x="26.5" y="83.2">23</text>
<text x="50.7" y="83.2">24</text>
<text x="50.7" y="80.7">22</text>
<text x="50.7" y="78.2">20</text>
<text x="85.6" y="80.2">VCC</text>
<text x="93.9" y="80.7">电机驱动</text>
<text x="108.5" y="80.2">VCC</text>
<text x="26.5" y="85.8">25</text>
<text x="26.5" y="88.3">27</text>
<text x="50.7" y="88.3">28</text>
<text x="50.7" y="85.8">26</text>
<text x="26.5" y="90.9">29</text>
<text x="26.5" y="93.4">31</text>
<text x="26.5" y="95.9">33</text>
<text x="50.7" y="95.9">GND</text>
<text x="50.7" y="93.4">32</text>
<text x="50.7" y="90.9">30</text>
<text x="82.4" y="95.9">28</text>
<text x="122.4" y="95.9">VCC</text>
<text x="26.5" y="98.5">GND</text>
<text x="26.5" y="101">37</text>
<text x="50.7" y="101">GND</text>
<text x="50.7" y="98.5">36</text>
<text x="79.4" y="100.6" transform="rotate(-90 79.4 100.6)">+5V</text>
<text x="26.5" y="103.6">39</text>
<text x="50.7" y="103.6">40</text>
<text x="92.6" y="106.1">舵机</text>
<text x="118.6" y="103.5" transform="rotate(-90 118.6 103.5)">GND</text>
<text x="124.3" y="103.6">8</text>
<text x="124.3" y="106.1">7</text>
<text x="80.4" y="108.4">GND</text>
<text x="122.4" y="113.7">VCC</text>
<text x="135.8" y="111.2">Name : L</text>
<text x="33.5" y="121.3">VCC</text>
<text x="118.6" y="121.2" transform="rotate(-90 118.6 121.2)">GND</text>
<text x="124.3" y="121.3">10</text>
<text x="124.3" y="123.9">11</text>
<text x="35.4" y="126.4">16</text>
<text x="35.4" y="129">29</text>
<text x="135.8" y="129">R</text>
<text x="44.3" y="136.6">串口，</text>
<text x="61.5" y="134.8">VCC</text>
<text x="65.9" y="134">3v3</text>
<text x="76.6" y="137.6">GND</text>
<text x="91" y="134.8">+5V</text>
<text x="95.1" y="132.8">5v</text>
<text x="105.8" y="137.6">GND</text>
<text x="33.4" y="138.9">GND</text>
</g>
<g font-size="1.8" fill="#000080">
<text x="39.2" y="40.1">DC1</text>
<text x="93.9" y="62.9">H1</text>
<text x="92.6" y="93.4">H2</text>
<text x="135.8" y="95.9">H5</text>
<text x="135.8" y="113.7">H6</text>
<text x="65.9" y="116.3">H3</text>
<text x="95.1" y="115">H4</text>
<text x="44.3" y="121.3">H7</text>
</g>
<g font-size="1.8">
<text x="48.1" y="41.6">4</text>
<text x="48.1" y="46.6">3</text>
<text x="48.1" y="44.1">2</text>
<text x="95.1" y="66.7">1</text>
<text x="95.1" y="69.3">3</text>
<text x="95.1" y="71.8">5</text>
<text x="101.7" y="66.7">2</text>
<text x="101.7" y="69.3">4</text>
<text x="101.7" y="71.8">6</text>
<text x="95.1" y="74.3">7</text>
<text x="95.1" y="76.9">9</text>
<text x="100.7" y="76.9">10</text>
<text x="101.7" y="74.3">8</text>
<text x="91.5" y="96.2">1</text>
<text x="91.5" y="98.7">2</text>
<text x="91.5" y="101.3">3</text>
<text x="93.5" y="97.4">1</text>
<text x="93.5" y="100">2</text>
<text x="134.6" y="98.7">1</text>
<text x="134.6" y="101.3">2</text>
<text x="136.7" y="100">1</text>
<text x="93.5" y="102.5">3</text>
<text x="134.6" y="103.8">3</text>
<text x="134.6" y="106.3">4</text>
<text x="136.7" y="102.5">2</text>
<text x="136.7" y="105.1">3</text>
<text x="136.7" y="107.6">4</text>
<text x="96.4" y="118.8">1</text>
<text x="103" y="118.8">2</text>
<text x="134.6" y="116.5">1</text>
<text x="134.6" y="119">2</text>
<text x="136.7" y="117.8">1</text>
<text x="43.2" y="124.1">1</text>
<text x="45.3" y="125.4">1</text>
<text x="67.2" y="120.1">1</text>
<text x="67.2" y="122.6">3</text>
<text x="67.2" y="125.1">5</text>
<text x="73.8" y="120.1">2</text>
<text x="73.8" y="122.6">4</text>
<text x="73.8" y="125.1">6</text>
<text x="96.4" y="121.3">3</text>
<text x="96.4" y="123.9">5</text>
<text x="103" y="121.3">4</text>
<text x="103" y="123.9">6</text>
<text x="134.6" y="121.6">3</text>
<text x="134.6" y="124.1">4</text>
<text x="136.7" y="120.3">2</text>
<text x="136.7" y="122.8">3</text>
<text x="136.7" y="125.4">4</text>
<text x="43.2" y="126.7">2</text>
<text x="43.2" y="129.2">3</text>
<text x="43.2" y="131.7">4</text>
<text x="45.3" y="127.9">2</text>
<text x="45.3" y="130.5">3</text>
<text x="67.2" y="127.7">7</text>
<text x="67.2" y="130.2">9</text>
<text x="72.8" y="130.2">10</text>
<text x="73.8" y="127.7">8</text>
<text x="96.4" y="126.4">7</text>
<text x="96.4" y="128.9">9</text>
<text x="102" y="128.9">10</text>
<text x="103" y="126.4">8</text>
<text x="45.3" y="133">4</text>
</g>
<g font-size="1.5" fill="#000080">
<text x="156.1" y="22.3">CN2</text>
<text x="35.4" y="52.8">CN1</text>
</g>
<g font-size="1.5" fill="#00f">
<text x="156.1" y="78.2">LAIL-SI-2.54-2X20P-ZC</text>
<text x="35.4" y="108.6">LAIL-SI-2.54-2X20P-ZC</text>
</g>
</svg>
